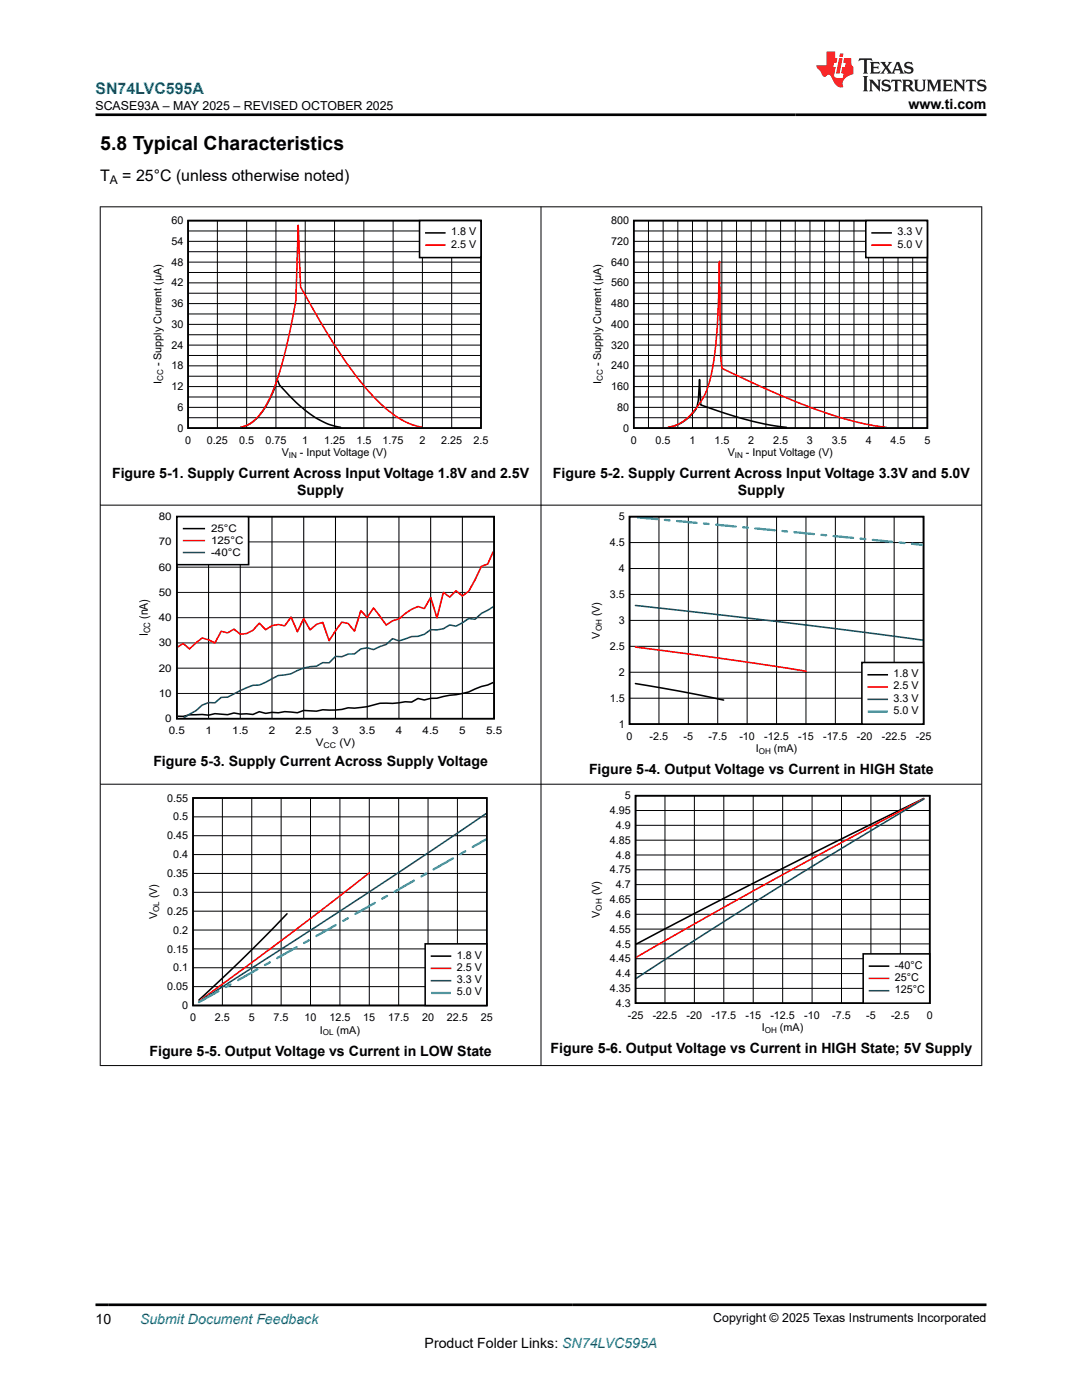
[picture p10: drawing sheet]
<svg xmlns="http://www.w3.org/2000/svg" width="216mm" height="279mm" viewBox="0 0 216 279" stroke-linecap="round" stroke-linejoin="round" font-family="sans-serif">
<path d="M37.5 44h58.5v41.4h-58.5zM48 85.3a6.8 6.8 0 0 0 4.5-3.4l.9-1.5a18.2 18.2 0 0 0 1.9-4.8 6.8 6.8 0 0 0 1.9 2.8 21.1 21.1 0 0 0 9.8 6.7l1 .2" fill="none" stroke="#000" stroke-width=".31"/>
<g fill="none" stroke="#000" stroke-width=".2">
<path d="M37.5 58.5h58.5M37.5 56.5h58.5M37.5 54.4h58.5M37.5 52.3h58.5M37.5 50.2h58.5M37.5 48.2h58.5M37.5 46.1h58.5M43.4 44v41.4M49.2 44v41.4M55.1 44v41.4M60.9 44v41.4M66.8 44v41.4"/>
<path d="M72.6 44v41.4M78.4 44v41.4M84.3 44v41.4M90.1 44v41.4M37.5 79.2h58.5M37.5 77.2h58.5M37.5 75.1h58.5M37.5 73h58.5M37.5 70.9h58.5M37.5 68.9h58.5M37.5 66.8h58.5M37.5 64.7h58.5"/>
<path d="M37.5 62.7h58.5M37.5 60.6h58.5M37.5 83.4h58.5M37.5 81.3h58.5"/>
</g>
<path d="M48 85.3a6.9 6.9 0 0 0 4.5-3.4 40.4 40.4 0 0 0 4.7-12.8l1.8-9.2 .5-14.9 .5 12.3 .4 .8a114.3 114.3 0 0 0 13.1 20 21.6 21.6 0 0 0 9.4 6.8l1.3 .4" fill="none" stroke="#f00" stroke-width=".31"/>
<path d="M83.7 44h12.3v7.4h-12.3z" fill-rule="evenodd" fill="#fff"/>
<path d="M83.7 44h12.3v7.4h-12.3zM85 46.5h3.8M126.5 44h58.5v41.4h-58.5zM133.4 85.3a7.7 7.7 0 0 0 5.7-4.3l.3-1.2 .2-4 .2 5 4.9 1.7 5.2 1.5 4 .9 3 .4" fill="none" stroke="#000" stroke-width=".31"/>
<path d="M85 48.9h3.8M133.3 85.3a8.4 8.4 0 0 0 5.8-4.1l.3-.3a15.3 15.3 0 0 0 2.8-7.3l.2-1.4a93 93 0 0 0 .9-11.3l.3-8.8 .2 19.1 .2 2.2 .3 .2 10.5 4.9 8.2 3.3 7.5 2.3 3.3 .7 3 .5" fill="none" stroke="#f00" stroke-width=".31"/>
<g fill="none" stroke="#000" stroke-width=".2">
<path d="M126.5 58.5h58.6M126.5 56.5h58.6M126.5 54.4h58.6M126.5 52.3h58.6M126.5 50.2h58.6M126.5 48.2h58.6M126.5 46.1h58.6M129.4 44v41.4M132.3 44v41.4M135.3 44v41.4M138.2 44v41.4M141.1 44v41.4"/>
<path d="M144 44v41.4M147 44v41.4M149.9 44v41.4M152.8 44v41.4M155.8 44v41.4M158.7 44v41.4M161.6 44v41.4M164.5 44v41.4M167.5 44v41.4M170.4 44v41.4M173.3 44v41.4M176.3 44v41.4"/>
<path d="M179.2 44v41.4M182.1 44v41.4M126.5 79.2h58.6M126.5 77.2h58.6M126.5 75.1h58.6M126.5 73h58.6M126.5 70.9h58.6M126.5 68.9h58.6M126.5 66.8h58.6M126.5 64.7h58.6M126.5 62.7h58.6M126.5 60.6h58.6"/>
<path d="M126.5 83.4h58.6M126.5 81.3h58.6"/>
</g>
<path d="M172.8 44h12.2v7.4h-12.2z" fill-rule="evenodd" fill="#fff"/>
<path d="M172.8 44h12.2v7.4h-12.2zM174 46.5h3.8" fill="none" stroke="#000" stroke-width=".31"/>
<path d="M174 48.9h3.8" fill="none" stroke="#f00" stroke-width=".31"/>
<path d="M35.3 103.1h63.3v40.3h-63.3zM98.4 136.2l-1.1 .5-2.5 .8a12.9 12.9 0 0 1-5.1 1.3l-2.5 .5-1.3 .1-1.2 .3-1.3-.3-1.3 .7-1.2-.1a18.1 18.1 0 0 1-5.1 .4 15.8 15.8 0 0 1-6.3 .9 13.1 13.1 0 0 1-5.1 .3l-1.3 .3-2.5-.1-1.3 .4-2.5-.2-1.3 .3-1.2-.1-1.3 .2-1.3-.4-1.2 .6-2.6-.1-1.2-.2-1.3 .3-2.5-.2-1.3 .3a15.5 15.5 0 0 0-5 .3l-1.2-.1" fill="none" stroke="#000" stroke-width=".32"/>
<g fill="none" stroke="#000" stroke-width=".2">
<path d="M35.3 118.2h63.3M35.3 113.2h63.3M35.3 108.1h63.3M41.6 103.1v40.3M47.9 103.1v40.3M54.3 103.1v40.3M60.6 103.1v40.3M66.9 103.1v40.3M73.3 103.1v40.3M79.6 103.1v40.3M85.9 103.1v40.3M92.3 103.1v40.3"/>
<path d="M35.3 138.4h63.3M35.3 133.3h63.3M35.3 128.3h63.3M35.3 123.3h63.3"/>
</g>
<path d="M98.4 110.1l-1.1 2.5-1.2 .4-2.6 5-1.2 .9-1.3-1-1.3 1.3-1.2-1-1.3 5.1-1.3-4.1-1.2 2.3-1.3-.5-1.3 .6-2.5 1.9-1.3 .4-1.2 .8-2.6-3.4-1.2 1.9-1.3-1.3-1.3 4.1-1.2-1.6-1.3-.2-2.5 3.7-1.3-3.7-1.3 .4-1.2 1.1-1.3-2.3-1.3 2.7-1.2-2.9-1.3 1.7-1.3-.3-1.2 .3-1.3 .8-1.3-1.3-1.2 1.4-1.3 .6-1.3 .2-1.2-1-1.3 .7-1.3-.3-1.2 2.3-1.3-.6-1.3-.4-2.5 2.2-1.2-1.1-1.2 .7" fill="none" stroke="#f00" stroke-width=".32"/>
<path d="M98.4 121.1l-2.3 1.3-1.3 1.2-1.3-.2-2.5 1.6-1.3-.3-1.2 .8-1.3 .2h-1.3l-1.2 .9-1.3 .4h-1.3l-2.5 .9-1.3-.4-1.2 1.1-2.6 1-1.2-.3-1.3 .2-1.3 1h-1.2l-1.3 .6-1.3-.1-1.2 1.3-1.3-.1-1.3 .7a9.9 9.9 0 0 0-5 1.6l-2.6 .3-3.8 1.9-1.2 .1-2.6 1-2.5 1.3-1.3 .1-1.2 1.1-1.3-.1-1.3 .5-1.2 1.1-2.5 1.5" fill="none" stroke="#156" stroke-width=".32"/>
<path d="M35.3 103.1h14.3v9.6h-14.3z" fill-rule="evenodd" fill="#fff"/>
<path d="M35.3 103.1h14.3v9.6h-14.3zM36.6 105.5h4.1" fill="none" stroke="#000" stroke-width=".32"/>
<path d="M36.6 107.9h4.1" fill="none" stroke="#f00" stroke-width=".32"/>
<path d="M36.6 110.3h4.1" fill="none" stroke="#156" stroke-width=".32"/>
<path d="M125.6 103.1h58.7v41.4h-58.7zM126.8 136.4l9.4 1.6 8.2 1.7" fill="none" stroke="#000" stroke-width=".31"/>
<g fill="none" stroke="#000" stroke-width=".2">
<path d="M125.6 118.6h58.7M125.6 113.5h58.7M125.6 108.3h58.7M131.5 103.1v41.4M137.4 103.1v41.4M143.2 103.1v41.4M149.1 103.1v41.4M155 103.1v41.4M160.8 103.1v41.4M166.7 103.1v41.4M172.6 103.1v41.4M178.4 103.1v41.4"/>
<path d="M125.6 139.3h58.7M125.6 134.2h58.7M125.6 129h58.7M125.6 123.8h58.7"/>
</g>
<path d="M126.8 129.1l21.1 2.9 12.9 1.9" fill="none" stroke="#f00" stroke-width=".31"/>
<path d="M126.8 120.8l30.5 3.5 26.8 3.4" fill="none" stroke="#105465" stroke-width=".31"/>
<g fill="none" stroke="#00bacc" stroke-width=".44">
<path d="M127.3 103.3l3.9 .3M132.7 103.8h.9M135.1 104l3.9 .3M140.5 104.5l.9 .1M142.9 104.7l3.9 .4M148.3 105.2l.9 .1M150.7 105.5l3.9 .3M156.1 106l1 .1M158.5 106.2l3.9 .4M163.9 106.7l1 .1M166.3 107l3.9 .3M171.7 107.5l1 .1"/>
<path d="M174.1 107.7l3.9 .4M179.5 108.3l1 .1M181.9 108.5l2.2 .2"/>
</g>
<path d="M172 132.2h12.3v12.3h-12.3z" fill-rule="evenodd" fill="#fff"/>
<path d="M172 132.2h12.3v12.3h-12.3zM173.2 134.7h3.8M38.5 159.3h58.6v41.4h-58.6zM57.3 182.4l-8.2 8.3-9.4 8.9" fill="none" stroke="#000" stroke-width=".31"/>
<path d="M173.2 137.1h3.8M73.7 174.2l-15.3 11.8-18.7 13.8" fill="none" stroke="#f00" stroke-width=".31"/>
<path d="M173.2 139.6h3.8M97 162.4l-24.5 16.4-32.8 21.1" fill="none" stroke="#105465" stroke-width=".31"/>
<g fill="none" stroke="#00bacc" stroke-width=".44">
<path d="M173.4 142h3.5M77.2 178.8l-.9 .6M82.6 175.7l-3.9 2.3M85 174.4l-.9 .5M90.4 171.3l-3.9 2.2M92.8 169.9l-.9 .5M97 167.5l-2.7 1.5M43.6 197.8l-3.9 2.2M46 196.5l-.9 .5M51.4 193.4l-3.9 2.2M53.8 192.1l-.9 .5M59.2 189l-3.9 2.2"/>
<path d="M61.6 187.6l-.9 .6M67 184.6l-3.9 2.2M69.4 183.2l-.9 .6M74.8 180.2l-3.9 2.2"/>
</g>
<g fill="none" stroke="#000" stroke-width=".2">
<path d="M44.4 159.3v41.4M50.2 159.3v41.4M56.1 159.3v41.4M62 159.3v41.4M67.8 159.3v41.4M73.7 159.3v41.4M79.6 159.3v41.4M85.4 159.3v41.4M91.3 159.3v41.4M38.5 178.1h58.6M38.5 174.3h58.6M38.5 170.6h58.6"/>
<path d="M38.5 166.8h58.6M38.5 163h58.6M38.5 196.9h58.6M38.5 193.1h58.6M38.5 189.4h58.6M38.5 185.6h58.6M38.5 181.8h58.6"/>
</g>
<path d="M84.8 188.4h12.3v12.3h-12.3z" fill-rule="evenodd" fill="#fff"/>
<path d="M126.8 158.8h58.7v41.4h-58.7zM184.3 159.3l-32.8 16.4-24.5 12.7M84.8 188.4h12.3v12.3h-12.3zM86.1 190.8h3.8" fill="none" stroke="#000" stroke-width=".31"/>
<path d="M184.3 159.4l-29.3 15.8-28 15.8M86.1 193.3h3.8" fill="none" stroke="#f00" stroke-width=".31"/>
<path d="M184.3 159.5l-29.3 17.8-15.3 9.6-12.7 8.4M86.1 195.7h3.8" fill="none" stroke="#105465" stroke-width=".31"/>
<path d="M86.2 198.2h3.6" fill="none" stroke="#00bacc" stroke-width=".44"/>
<g fill="none" stroke="#000" stroke-width=".2">
<path d="M132.7 158.8v41.4M138.6 158.8v41.4M144.4 158.8v41.4M150.3 158.8v41.4M156.2 158.8v41.4M162 158.8v41.4M167.9 158.8v41.4M173.8 158.8v41.4M179.6 158.8v41.4M126.8 179.5h58.7M126.8 176.5h58.7M126.8 173.6h58.7"/>
<path d="M126.8 170.6h58.7M126.8 167.7h58.7M126.8 164.7h58.7M126.8 161.8h58.7M126.8 197.3h58.7M126.8 194.3h58.7M126.8 191.3h58.7M126.8 188.4h58.7M126.8 185.4h58.7M126.8 182.5h58.7"/>
</g>
<path d="M172.2 190.4h13.3v9.8h-13.3z" fill-rule="evenodd" fill="#fff"/>
<path d="M172.2 190.4h13.3v9.8h-13.3zM173.5 192.8h3.8" fill="none" stroke="#000" stroke-width=".31"/>
<path d="M173.5 195.3h3.8" fill="none" stroke="#f00" stroke-width=".31"/>
<path d="M173.5 197.7h3.8" fill="none" stroke="#105465" stroke-width=".31"/>
<path d="M19.9 41.3h176.1M20 41.2v171.5M107.9 41.2v171.5M195.9 41.2v171.5M19.9 100.8h176.1M19.9 156.5h176.1M19.9 212.7h176.1" fill="none" stroke="#000" stroke-width=".2"/>
<path d="M171.5 11.6l-.2 .6 .5-.2h.6v.1v2.2l-.2 .4h1l-.2-.4v-2.2v-.1h.5l.6 .2-.2-.6zM173.6 12.4l.2 .3v1.6l-.2 .4h1.9l.1-.6a1.08 1.08 0 0 1-1.3 .2v-.7h.6l.4 .2v-.7l-.4 .2h-.6v-.5l.2-.2a1 1 0 0 1 1 .3l-.1-.5zM175.7 12.4l.9 1.1-1 1.2h.9l-.2-.2 .5-.8 .4 .8-.2 .2h1.6l-.2-.2 .2-.5h.9l.1 .5-.1 .2h.9l-.2-.4-.8-1.9h-.5l-.9 2.1-.9-1.1 .9-1h-.8l.2 .2-.4 .6-.4-.6 .2-.2zM179 12.8l.4 1h-.7zM180.7 12.5a.65 .65 0 0 0-.2 .7 .65 .65 0 0 0 .6 .5l.6 .1 .1 .3a.79 .79 0 0 1-.7 .4 .79 .79 0 0 1-.7-.5l.1 .7 .2-.1a.93 .93 0 0 0 1.1 0 .93 .93 0 0 0 .4-.9 1.46 1.46 0 0 0-1.2-.6l-.1-.3a1.09 1.09 0 0 1 1.2 .2l-.2-.6-.1 .1-.5-.2zM172.2 15.2l.2 .4v2.2l-.2 .4h1l-.2-.4v-2.2l.2-.4zM173.4 15.9l.2 .4v1.5l-.2 .4h.8l-.3-.4 .1-1.3 1.6 1.8v-2l.2-.4h-.7l.1 .2 .1 1.1-1.2-1.3zM176.2 16a.65 .65 0 0 0-.2 .8 .65 .65 0 0 0 .6 .4l.6 .2 .1 .2a.79 .79 0 0 1-.7 .4 .79 .79 0 0 1-.7-.5l.1 .7 .2-.1a.93 .93 0 0 0 1.1 .1 .93 .93 0 0 0 .4-1 1.46 1.46 0 0 0-1.2-.5l-.1-.4a1.09 1.09 0 0 1 1.2 .2l-.1-.6-.2 .1-.5-.1zM177.9 15.9l-.1 .6a.63 .63 0 0 1 .8-.3v1.6l-.3 .4h1l-.2-.4v-1.6a.66 .66 0 0 1 .8 .3l-.1-.6zM180 15.9l.2 .4v1.5l-.2 .4h1l-.2-.2-.1-.7h.5l.1 .2a.79 .79 0 0 0 1.2 .6l-1-.9a.61 .61 0 0 0 .6-.6 .61 .61 0 0 0-.5-.7zM180.8 16.2h.1a.47 .47 0 0 1 .5 .1 .47 .47 0 0 1 .1 .5l-.1 .1-.7 .1zM182.3 15.9l.2 .2a2.27 2.27 0 0 0 .4 2 1.04 1.04 0 0 0 1.7-.7v-1.3l.2-.2h-.8l.2 .4v1.1a.6 .6 0 0 1-.6 .6 .6 .6 0 0 1-.6-.6v-1.1l.3-.4zM184.9 15.9l.2 .4v1.5l-.2 .4h.8l-.3-.4v-1.4l.9 1.9 .9-1.9v1.4l-.3 .4h1l-.2-.4v-1.5l.2-.4h-.8l-.7 1.5-.6-1.5zM188.1 15.9l.2 .4v1.5l-.2 .4h1.9l.1-.6a1.09 1.09 0 0 1-1.3 .2v-.7h.6l.4 .2v-.6l-.4 .2h-.6v-.6l.2-.1a1.01 1.01 0 0 1 1 .3l-.1-.6zM190.2 15.9l.3 .4v1.5l-.3 .4h.8l-.2-.4v-1.3l1.6 1.8v-2l.2-.4h-.7l.2 .2v1.1l-1.2-1.3zM192.8 15.9l-.1 .6a.63 .63 0 0 1 .8-.3v1.6l-.3 .4h1l-.2-.4v-1.6a.66 .66 0 0 1 .8 .3l-.1-.6zM195.2 16a.65 .65 0 0 0-.2 .8 .65 .65 0 0 0 .6 .4l.6 .2 .2 .2a.79 .79 0 0 1-.7 .4 .79 .79 0 0 1-.7-.5l.1 .7 .2-.1a.93 .93 0 0 0 1 .1 .93 .93 0 0 0 .5-1 1.46 1.46 0 0 0-1.3-.5v-.4a1.09 1.09 0 0 1 1.2 .2l-.2-.6-.2 .1-.5-.1z" fill="#231f20"/>
<path d="M164.9 10.3v2.7h-2l.1 .4 .8 1a.95 .95 0 0 0 1 .9 .59 .59 0 0 1 .5-.4 .59 .59 0 0 1 .5 .3l.4 .8a1.59 1.59 0 0 0 2.1 1.4 1.61 1.61 0 0 1 1-2.3l1-.3-.1-1.5a1.59 1.59 0 0 1-.3-1.7h-1.5l-.2 .9h.6l-.2 .9h-.5l-.2 .9v.3l.4 .1-.1 .9h-.7a.73 .73 0 0 1-1-.7l.3-1.5h-.5l.1-.9h.5l.2-.9h-.5v-1.3zM167.4 11.6l-.6 3.1h.7l.6-3.1zM167.6 10.7l-.1 .6h.7l.1-.6z" fill="#ed1c24"/>
<path d="M19 22.9h177.8M19 260.4h177.8" fill="none" stroke="#000" stroke-width=".53"/>
<text font-size="3.9" x="20" y="29.9">5.8 Typical Characteristics</text>
<text font-size="3.2" fill="#00f" x="19" y="18.7">SN74LVC595A</text>
<g font-size="3.2">
<text x="20" y="36.1">T</text>
<text x="24.4" y="36.1">= 25°C (unless otherwise noted)</text>
</g>
<g font-size="2.8">
<text x="181.3" y="21.8">www.ti.com</text>
<text x="22.4" y="95.4">Figure 5-1. Supply Current Across Input Voltage 1.8V and 2.5V</text>
<text x="110.3" y="95.4">Figure 5-2. Supply Current Across Input Voltage 3.3V and 5.0V</text>
<text x="59.3" y="98.8">Supply</text>
<text x="147.2" y="98.8">Supply</text>
<text x="30.6" y="152.9">Figure 5-3. Supply Current Across Supply Voltage</text>
<text x="117.5" y="154.5">Figure 5-4. Output Voltage vs Current in HIGH State</text>
<text x="29.8" y="210.7">Figure 5-5. Output Voltage vs Current in LOW State</text>
<text x="109.8" y="210.2">Figure 5-6. Output Voltage vs Current in HIGH State; 5V Supply</text>
<text x="19" y="264.2">10</text>
<text x="84.7" y="269">Product Folder Links: SN74LVC595A</text>
</g>
<text font-size="2.8" fill="#00f" x="27.9" y="264.2">Submit Document Feedback</text>
<g font-size="2.5">
<text x="19" y="21.9">SCASE93A – MAY 2025 – REVISED OCTOBER 2025</text>
<text x="142.3" y="263.9">Copyright © 2025 Texas Instruments Incorporated</text>
</g>
<text font-size="2.4" x="21.9" y="36.7">A</text>
<g font-size="2.3">
<text x="29.5" y="123.5" transform="rotate(-90 29.5 123.5)">(nA)</text>
<text x="29.5" y="127" transform="rotate(-90 29.5 127)">I</text>
</g>
<g font-size="2.1">
<text x="34.2" y="44.7">60</text>
<text x="90" y="47">1.8 V</text>
<text x="121.9" y="44.7">800</text>
<text x="179.1" y="47">3.3 V</text>
<text x="34.2" y="53">48</text>
<text x="34.2" y="48.9">54</text>
<text x="90" y="49.4">2.5 V</text>
<text x="121.9" y="53">640</text>
<text x="121.9" y="48.9">720</text>
<text x="179.1" y="49.4">5.0 V</text>
<text x="34.2" y="57.2">42</text>
<text x="121.9" y="57.2">560</text>
<text x="34.2" y="65.5">30</text>
<text x="34.2" y="61.3">36</text>
<text x="121.9" y="65.5">400</text>
<text x="121.9" y="61.3">480</text>
<text x="34.2" y="69.6">24</text>
<text x="121.9" y="69.6">320</text>
<text x="32.2" y="76.6" transform="rotate(-90 32.2 76.6)">I</text>
<text x="32.2" y="73.1" transform="rotate(-90 32.2 73.1)">- Supply Current (µA)</text>
<text x="34.2" y="77.9">12</text>
<text x="34.2" y="73.7">18</text>
<text x="119.9" y="76.6" transform="rotate(-90 119.9 76.6)">I</text>
<text x="119.9" y="73.1" transform="rotate(-90 119.9 73.1)">- Supply Current (µA)</text>
<text x="121.9" y="77.9">160</text>
<text x="121.9" y="73.7">240</text>
<text x="35.4" y="82">6</text>
<text x="123.1" y="82">80</text>
<text x="35.4" y="86.2">0</text>
<text x="36.9" y="88.6">0</text>
<text x="41.3" y="88.6">0.25</text>
<text x="47.7" y="88.6">0.5</text>
<text x="53" y="88.6">0.75</text>
<text x="60.3" y="88.6">1</text>
<text x="64.7" y="88.6">1.25</text>
<text x="71.1" y="88.6">1.5</text>
<text x="76.4" y="88.6">1.75</text>
<text x="83.7" y="88.6">2</text>
<text x="88" y="88.6">2.25</text>
<text x="94.5" y="88.6">2.5</text>
<text x="124.3" y="86.2">0</text>
<text x="125.9" y="88.6">0</text>
<text x="130.8" y="88.6">0.5</text>
<text x="137.6" y="88.6">1</text>
<text x="142.5" y="88.6">1.5</text>
<text x="149.3" y="88.6">2</text>
<text x="154.3" y="88.6">2.5</text>
<text x="161" y="88.6">3</text>
<text x="166" y="88.6">3.5</text>
<text x="172.7" y="88.6">4</text>
<text x="177.7" y="88.6">4.5</text>
<text x="184.4" y="88.6">5</text>
<text x="56.2" y="91.1">V</text>
<text x="59.9" y="91.1">- Input Voltage (V)</text>
<text x="145.2" y="91.1">V</text>
<text x="148.8" y="91.1">- Input Voltage (V)</text>
<text x="31.7" y="103.8">80</text>
<text x="42.1" y="106.2">25°C</text>
<text x="123.5" y="103.8">5</text>
<text x="31.7" y="113.9">60</text>
<text x="31.7" y="108.8">70</text>
<text x="42.1" y="108.6">125°C</text>
<text x="42.1" y="111">-40°C</text>
<text x="121.7" y="109">4.5</text>
<text x="31.7" y="118.9">50</text>
<text x="121.7" y="119.4">3.5</text>
<text x="123.5" y="114.2">4</text>
<text x="31.7" y="124">40</text>
<text x="119.7" y="123" transform="rotate(-90 119.7 123)">(V)</text>
<text x="123.5" y="124.5">3</text>
<text x="31.7" y="129">30</text>
<text x="119.7" y="127.5" transform="rotate(-90 119.7 127.5)">V</text>
<text x="121.7" y="129.7">2.5</text>
<text x="31.7" y="134">20</text>
<text x="123.5" y="134.9">2</text>
<text x="178.3" y="135.1">1.8 V</text>
<text x="178.3" y="137.6">2.5 V</text>
<text x="31.7" y="139.1">10</text>
<text x="121.7" y="140.1">1.5</text>
<text x="178.3" y="140">3.3 V</text>
<text x="178.3" y="142.5">5.0 V</text>
<text x="33" y="144.1">0</text>
<text x="33.7" y="146.5">0.5</text>
<text x="41" y="146.5">1</text>
<text x="46.3" y="146.5">1.5</text>
<text x="53.6" y="146.5">2</text>
<text x="59" y="146.5">2.5</text>
<text x="63" y="148.9">V</text>
<text x="66.3" y="146.5">3</text>
<text x="67.7" y="148.9">(V)</text>
<text x="71.7" y="146.5">3.5</text>
<text x="79" y="146.5">4</text>
<text x="84.3" y="146.5">4.5</text>
<text x="91.6" y="146.5">5</text>
<text x="97" y="146.5">5.5</text>
<text x="123.5" y="145.2">1</text>
<text x="125" y="147.7">0</text>
<text x="129.6" y="147.7">-2.5</text>
<text x="136.4" y="147.7">-5</text>
<text x="141.4" y="147.7">-7.5</text>
<text x="147.5" y="147.7">-10</text>
<text x="152.5" y="147.7">-12.5</text>
<text x="159.3" y="147.7">-15</text>
<text x="164.2" y="147.7">-17.5</text>
<text x="171" y="147.7">-20</text>
<text x="176" y="147.7">-22.5</text>
<text x="182.7" y="147.7">-25</text>
<text x="150.8" y="150.1">I</text>
<text x="154.4" y="150.1">(mA)</text>
<text x="33.4" y="160">0.55</text>
<text x="124.7" y="159.5">5</text>
<text x="33.4" y="167.5">0.45</text>
<text x="34.6" y="163.7">0.5</text>
<text x="121.7" y="162.5">4.95</text>
<text x="122.9" y="165.4">4.9</text>
<text x="34.6" y="171.3">0.4</text>
<text x="121.7" y="168.4">4.85</text>
<text x="122.9" y="171.4">4.8</text>
<text x="31.4" y="179.3" transform="rotate(-90 31.4 179.3)">(V)</text>
<text x="33.4" y="175">0.35</text>
<text x="34.6" y="178.8">0.3</text>
<text x="119.7" y="178.7" transform="rotate(-90 119.7 178.7)">(V)</text>
<text x="121.7" y="174.3">4.75</text>
<text x="122.9" y="177.3">4.7</text>
<text x="31.4" y="183.5" transform="rotate(-90 31.4 183.5)">V</text>
<text x="33.4" y="182.6">0.25</text>
<text x="119.7" y="183.2" transform="rotate(-90 119.7 183.2)">V</text>
<text x="121.7" y="180.2">4.65</text>
<text x="122.9" y="183.2">4.6</text>
<text x="33.4" y="190.1">0.15</text>
<text x="34.6" y="186.3">0.2</text>
<text x="91.2" y="191.3">1.8 V</text>
<text x="121.7" y="186.1">4.55</text>
<text x="122.9" y="189.1">4.5</text>
<text x="33.4" y="197.6">0.05</text>
<text x="34.6" y="193.9">0.1</text>
<text x="91.2" y="193.7">2.5 V</text>
<text x="91.2" y="196.2">3.3 V</text>
<text x="121.7" y="198">4.35</text>
<text x="121.7" y="192.1">4.45</text>
<text x="122.9" y="195">4.4</text>
<text x="178.6" y="193.3">-40°C</text>
<text x="178.6" y="195.7">25°C</text>
<text x="36.4" y="201.4">0</text>
<text x="37.9" y="203.8">0</text>
<text x="42.9" y="203.8">2.5</text>
<text x="49.6" y="203.8">5</text>
<text x="54.6" y="203.8">7.5</text>
<text x="60.8" y="203.8">10</text>
<text x="65.7" y="203.8">12.5</text>
<text x="72.5" y="203.8">15</text>
<text x="77.5" y="203.8">17.5</text>
<text x="84.2" y="203.8">20</text>
<text x="89.2" y="203.8">22.5</text>
<text x="91.2" y="198.6">5.0 V</text>
<text x="95.9" y="203.8">25</text>
<text x="122.9" y="200.9">4.3</text>
<text x="125.3" y="203.4">-25</text>
<text x="130.2" y="203.4">-22.5</text>
<text x="137" y="203.4">-20</text>
<text x="142" y="203.4">-17.5</text>
<text x="148.7" y="203.4">-15</text>
<text x="153.7" y="203.4">-12.5</text>
<text x="160.5" y="203.4">-10</text>
<text x="166.1" y="203.4">-7.5</text>
<text x="172.8" y="203.4">-5</text>
<text x="177.8" y="203.4">-2.5</text>
<text x="178.6" y="198.2">125°C</text>
<text x="184.9" y="203.4">0</text>
<text x="63.8" y="206.3">I</text>
<text x="67.2" y="206.3">(mA)</text>
<text x="152" y="205.8">I</text>
<text x="155.6" y="205.8">(mA)</text>
</g>
<text font-size="1.7" x="29.9" y="126.4" transform="rotate(-90 29.9 126.4)">CC</text>
<g font-size="1.6">
<text x="32.6" y="76" transform="rotate(-90 32.6 76)">CC</text>
<text x="120.3" y="76" transform="rotate(-90 120.3 76)">CC</text>
<text x="57.7" y="91.4">IN</text>
<text x="146.6" y="91.4">IN</text>
<text x="120.1" y="126" transform="rotate(-90 120.1 126)">OH</text>
<text x="64.6" y="149.3">CC</text>
<text x="151.4" y="150.5">OH</text>
<text x="31.8" y="182" transform="rotate(-90 31.8 182)">OL</text>
<text x="120.1" y="181.7" transform="rotate(-90 120.1 181.7)">OH</text>
<text x="64.4" y="206.6">OL</text>
<text x="152.6" y="206.2">OH</text>
</g>
</svg>
